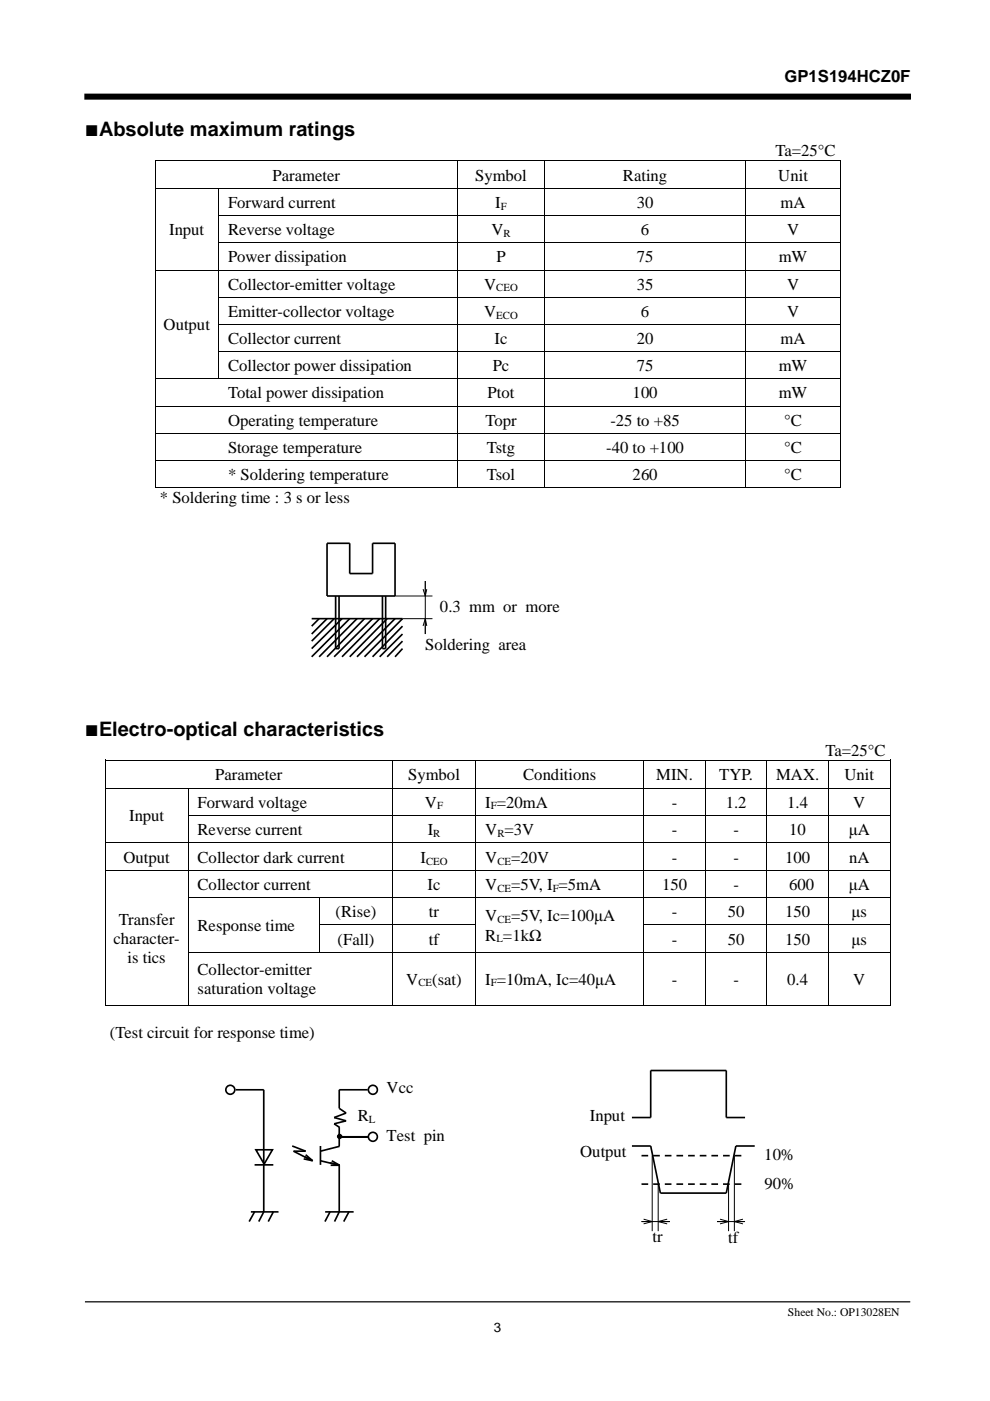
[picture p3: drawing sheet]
<svg xmlns="http://www.w3.org/2000/svg" width="210mm" height="297mm" viewBox="0 0 210 297" stroke-linecap="round" stroke-linejoin="round" font-family="sans-serif">
<g fill="#000">
<path d="M18 20h175v1h-175z" fill-rule="evenodd"/>
<circle cx="72" cy="241" r=".4"/>
</g>
<path d="M18 20h175v1h-175zM18 276h175" fill="none" stroke="#000" stroke-width=".26"/>
<g fill="none" stroke="#000" stroke-width=".35">
<path d="M69.3 115.2h4.8v6.4h4.9v-6.4h4.8v11.2h-14.5zM66.1 131.2h19.2l-8 8.1M67.7 131.2l-1.6 1.6M69.3 131.2l-3.2 3.2M70.8 131.2l-4.7 4.7M71.2 126.4v11.1h.7v-11.1M72.5 131.2l-6.4 6.3M74.1 131.2l-8 8.1M75.7 131.2l-8 8.1M77.3 131.2l-8 8.1M79 131.2l-8.2 8.1M80.5 131.2l-8 8.1"/>
<path d="M81.1 126.4v11.1h.7v-11.1M82.1 131.2l-8 8.1M83.8 131.2l-8.1 8.1M85.3 132.8l-6.3 6.5M85.3 134.4l-4.8 4.9M85.3 135.9l-3.2 3.4M85.3 137.5l-1.5 1.8M50 231.1h5.9v25.8l-1 2.1M71.9 239v4M78 231.1h-6.1v3.9l1.5 1-2.6 .9 2.6 .7-2.6 .7 1.2 .7M134 236.9h4v-9.9h16v9.9h4M53.2 256.9h5.9"/>
<path d="M54 247h4M54 256.9l-1.2 2.1M54.3 243.8h3.5l-1.8 3zM58 256.9l-1.1 2.1M62 243l2.8 1.1h-2.6l3.5 1.7M64.4 245.7l1.9 .4M64.6 245.3l1.7 .8M64.8 244.8l1.5 1.3M67.9 246.1l4 1v9.8l-1 2.1M67.9 243v4M68.9 256.9h6.1M70 256.9l-1.1 2.1"/>
<path d="M70 246.5l2 .6M70.1 247.1h1.9M70.3 246.1l1.7 1M71.9 241h6.1h-6.1M72 243l-4.1 1.1M74 256.9l-1.1 2.1M134 243h4l2 10h14l2-10h4"/>
<circle cx="48.8" cy="231.1" r=".95"/>
<circle cx="79.1" cy="231.1" r=".95"/>
<circle cx="72" cy="241" r=".4"/>
<circle cx="79.1" cy="241" r=".95"/>
</g>
<g fill="none" stroke="#000" stroke-width=".21">
<path d="M32.9 34.4v5.5M33 34h64M33 40h13.2M46.4 40h50.6M97.1 34.4v5.5M97.2 34h18.1M97.2 40h18.1M115.4 34.4v5.5M115.5 34h42.6M115.5 40h42.6M158.2 34.4v5.5M158.2 34h19.9"/>
<path d="M158.2 40h19.9M178.2 34.4v5.5M32.9 40.2v5.5M32.9 45.9v5.5M32.9 51.7v5.5M32.9 57.5v5.4M33 57.3h13.2M46.3 40.2v5.5M46.3 45.9v5.5M46.3 51.7v5.5M46.3 57.5v5.4M46.4 45.7h50.6"/>
<path d="M46.4 51.5h50.6M46.4 57.3h50.6M97.1 40.2v5.5M97.1 45.9v5.5M97.1 51.7v5.5M97.1 57.5v5.4M97.2 45.7h18.1M97.2 51.5h18.1M97.2 57.3h18.1M115.4 40.2v5.5M115.4 45.9v5.5M115.4 51.7v5.5"/>
<path d="M115.4 57.5v5.4M115.5 45.7h42.6M115.5 51.5h42.6M115.5 57.3h42.6M158.2 40.2v5.5M158.2 45.9v5.5M158.2 51.7v5.5M158.2 57.5v5.4M158.2 45.7h19.9M158.2 51.5h19.9M158.2 57.3h19.9M178.2 40.2v5.5"/>
<path d="M178.2 45.9v5.5M178.2 51.7v5.5M178.2 57.5v5.4M32.9 63.2v5.5M32.9 69v5.5M32.9 74.8v5.5M46.3 63.2v5.5M46.3 69v5.5M46.3 74.8v5.5M46.4 63h50.6M46.4 68.8h50.6M46.4 74.6h50.6"/>
<path d="M97.1 63.2v5.5M97.1 69v5.5M97.1 74.8v5.5M97.2 63h18.1M97.2 68.8h18.1M97.2 74.6h18.1M115.4 63.2v5.5M115.4 69v5.5M115.4 74.8v5.5M115.5 63h42.6M115.5 68.8h42.6M115.5 74.6h42.6"/>
<path d="M158.2 63.2v5.5M158.2 69v5.5M158.2 74.8v5.5M158.2 63h19.9M158.2 68.8h19.9M158.2 74.6h19.9M178.2 63.2v5.5M178.2 69v5.5M178.2 74.8v5.5M32.9 80.5v5.5M32.9 86.3v5.5M32.9 92.1v5.5"/>
<path d="M32.9 97.8v5.5M33 80.3h13.2M33 86.1h13.3M33 91.9h13.3M33 97.6h13.3M46.5 86.1h50.5M46.5 91.9h50.5M46.5 97.6h50.5M46.6 80.3h50.4M97.1 80.5v5.5M97.1 86.3v5.5M97.1 92.1v5.5"/>
<path d="M97.1 97.8v5.5M97.2 80.3h18.1M97.2 86.1h18.1M97.2 91.9h18.1M97.2 97.6h18.1M115.4 80.5v5.5M115.4 86.3v5.5M115.4 92.1v5.5M115.4 97.8v5.5M115.5 80.3h42.6M115.5 86.1h42.6M115.5 91.9h42.6"/>
<path d="M115.5 97.6h42.6M158.2 80.5v5.5M158.2 86.3v5.5M158.2 92.1v5.5M158.2 97.8v5.5M158.2 80.3h19.9M158.2 86.1h19.9M158.2 91.9h19.9M158.2 97.6h19.9M178.2 80.5v5.5M178.2 86.3v5.5M178.2 92.1v5.5"/>
<path d="M178.2 97.8v5.5M33 103.4h64M97.2 103.4h18.1M115.5 103.4h42.6M158.2 103.4h19.9M83.8 126.4h7.9M85.3 131.2h6.4M89.7 124.9l.5 1.5 .3-1.5M89.7 132.7l.5-1.5 .3 1.5M90.2 123.2v11.2M22.3 161.5v5.5M22.3 167.3v5.5"/>
<path d="M22.3 173.1v5.5M22.3 179v5.5M22.4 161.2h60.7M22.4 167.1h17.4M22.4 178.6h17.4M39.9 167.3v5.5M39.9 173.1v5.5M39.9 179v5.5M40 167.1h43.1M40 172.9h43.1M40 178.6h43.1M83.2 161.5v5.5"/>
<path d="M83.2 167.3v5.5M83.2 173.1v5.5M83.2 179v5.5M83.3 161.2h17.5M83.3 167.1h17.5M83.3 172.9h17.5M83.3 178.6h17.5M100.9 161.5v5.5M100.9 167.3v5.5M100.9 173.1v5.5M100.9 179v5.5M100.9 161.2h35.5"/>
<path d="M100.9 167.1h35.5M100.9 172.9h35.5M100.9 178.6h35.5M136.5 161.5v5.5M136.5 167.3v5.5M136.5 173.1v5.5M136.5 179v5.5M136.6 161.2h12.9M136.6 167.1h12.9M136.6 172.9h12.9M136.6 178.6h12.9M149.5 161.5v5.5"/>
<path d="M149.5 167.3v5.5M149.5 173.1v5.5M149.5 179v5.5M149.6 161.2h12.9M149.6 167.1h12.9M149.6 172.9h12.9M149.6 178.6h12.9M162.6 161.5v5.5M162.6 167.3v5.5M162.6 173.1v5.5M162.6 179v5.5M162.7 161.2h12.9"/>
<path d="M162.7 167.1h12.9M162.7 172.9h12.9M162.7 178.6h12.9M175.7 161.5v5.5M175.7 167.3v5.5M175.7 173.1v5.5M175.7 179v5.5M175.7 161.2h12.9M175.7 167.1h12.9M175.7 172.9h12.9M175.7 178.6h12.9M188.7 161.5v5.5"/>
<path d="M188.7 167.3v5.5M188.7 173.1v5.5M188.7 179v5.5M22.3 184.8v5.5M22.3 190.5v5.5M22.3 196.3v5.5M22.4 184.6h17.4M39.9 184.8v5.5M39.9 190.5v5.5M39.9 196.3v5.5M40 184.6h43.1M40 190.4h27.7"/>
<path d="M67.8 190.5v5.5M67.8 196.3v5.5M67.8 190.4h15.3M67.8 196.1h15.3M83.2 184.8v5.5M83.2 190.5v5.5M83.2 196.3v5.5M83.3 184.6h17.5M83.3 190.4h17.5M83.3 196.1h17.5M100.9 184.8v5.5M100.9 190.5v5.5"/>
<path d="M100.9 196.3v5.5M100.9 184.6h35.5M100.9 190.4h35.5M136.5 184.8v5.5M136.5 190.5v5.5M136.5 196.3v5.5M136.6 184.6h12.9M136.6 190.4h12.9M136.6 196.1h12.9M149.5 184.8v5.5M149.5 190.5v5.5M149.5 196.3v5.5"/>
<path d="M149.6 184.6h12.9M149.6 190.4h12.9M149.6 196.1h12.9M162.6 184.8v5.5M162.6 190.5v5.5M162.6 196.3v5.5M162.7 184.6h12.9M162.7 190.4h12.9M162.7 196.1h12.9M175.7 184.8v5.5M175.7 190.5v5.5M175.7 196.3v5.5"/>
<path d="M175.7 184.6h12.9M175.7 190.4h12.9M175.7 196.1h12.9M188.7 184.8v5.5M188.7 190.5v5.5M188.7 196.3v5.5M22.3 202.1v11M22.4 213.2h17.4M39.9 202.1v11M40 201.9h27.7M40 213.2h43.1M67.8 201.9h15.3"/>
<path d="M83.2 202.1v11M83.3 201.9h17.5M83.3 213.2h17.5M100.9 202.1v11M100.9 201.9h35.5M100.9 213.2h35.5M136.5 202.1v11M136.6 201.9h12.9M136.6 213.2h12.9M149.5 202.1v11M149.6 201.9h12.9M149.6 213.2h12.9"/>
<path d="M162.6 202.1v11M162.7 201.9h12.9M162.7 213.2h12.9M175.7 202.1v11M175.7 201.9h12.9M175.7 213.2h12.9M188.7 202.1v11M136 259h6M136.5 258.5l1.8 .5-1.8 .5M138.3 245v16M139.6 251.2v9.8M141.5 258.5l-1.9 .5 1.9 .5"/>
<path d="M152 259h6M152.7 258.5l1.8 .5-1.8 .5M154.5 251.1v9.9M155.7 245v16M157.5 258.5l-1.8 .5 1.8 .5"/>
</g>
<g fill="#000">
<path d="M32.8 33.9h.2v.5h-.2zM32.8 33.9h.2v.2h-.2zM97 34.1h.2v.3h-.2zM97 33.9h.2v.2h-.2zM115.3 34.1h.2v.3h-.2zM115.3 33.9h.2v.2h-.2zM158.1 34.1h.1v.3h-.1zM158.1 33.9h.1v.2h-.1zM178.1 33.9h.1v.5h-.1zM178.1 33.9h.1v.2h-.1zM32.8 39.9h.2v.3h-.2zM32.8 45.7h.2v.2h-.2z"/>
<path d="M32.8 51.4h.2v.3h-.2zM32.8 57.2h.2v.3h-.2zM46.2 40l.2 .2zM46.2 39.9h.2v.1h-.2zM46.2 45.7h.2v.2h-.2zM46.2 51.4h.2v.3h-.2zM46.2 57.2h.2v.3h-.2zM97 39.9h.2v.3h-.2zM97 45.7h.2v.2h-.2zM97 51.4h.2v.3h-.2zM97 57.2h.2v.3h-.2zM115.3 39.9h.2v.3h-.2z"/>
<path d="M115.3 45.7h.2v.2h-.2zM115.3 51.4h.2v.3h-.2zM115.3 57.2h.2v.3h-.2zM158.1 39.9h.1v.3h-.1zM158.1 45.7h.1v.2h-.1zM158.1 51.4h.1v.3h-.1zM158.1 57.2h.1v.3h-.1zM178.1 39.9h.1v.3h-.1zM178.1 45.7h.1v.2h-.1zM178.1 51.4h.1v.3h-.1zM178.1 57.2h.1v.3h-.1zM32.8 62.9h.2v.3h-.2z"/>
<path d="M32.8 68.7h.2v.3h-.2zM32.8 74.5h.2v.3h-.2zM46.2 62.9h.2v.3h-.2zM46.2 68.7h.2v.3h-.2zM46.2 74.5h.2v.3h-.2zM97 62.9h.2v.3h-.2zM97 68.7h.2v.3h-.2zM97 74.5h.2v.3h-.2zM115.3 62.9h.2v.3h-.2zM115.3 68.7h.2v.3h-.2zM115.3 74.5h.2v.3h-.2zM158.1 62.9h.1v.3h-.1z"/>
<path d="M158.1 68.7h.1v.3h-.1zM158.1 74.5h.1v.3h-.1zM178.1 62.9h.1v.3h-.1zM178.1 68.7h.1v.3h-.1zM178.1 74.5h.1v.3h-.1zM32.8 80.3h.2v.2h-.2zM32.8 86h.2v.3h-.2zM32.8 91.8h.2v.3h-.2zM32.8 97.6h.2v.2h-.2zM46.2 80.3h.2v.1h-.2zM46.3 86h.2v.2h-.2zM46.3 91.8h.2v.2h-.2z"/>
<path d="M46.3 97.6h.2v.1h-.2zM46.4 80.3h.2v.1h-.2zM97 80.3h.2v.2h-.2zM97 86h.2v.3h-.2zM97 91.8h.2v.3h-.2zM97 97.6h.2v.2h-.2zM115.3 80.3h.2v.2h-.2zM115.3 86h.2v.3h-.2zM115.3 91.8h.2v.3h-.2zM115.3 97.6h.2v.2h-.2zM158.1 80.3h.1v.2h-.1zM158.1 86h.1v.3h-.1z"/>
<path d="M158.1 91.8h.1v.3h-.1zM158.1 97.6h.1v.2h-.1zM178.1 80.3h.1v.2h-.1zM178.1 86h.1v.3h-.1zM178.1 91.8h.1v.3h-.1zM178.1 97.6h.1v.2h-.1zM32.8 103.3h.2v.2h-.2zM46.1 103.3h.1v.2h-.1zM97 103.3h.2v.2h-.2zM115.3 103.3h.2v.2h-.2zM158.1 103.3h.1v.2h-.1zM178.1 103.3h.1v.2h-.1z"/>
<path d="M22.2 161.1h.2v.4h-.2zM22.2 161.1h.2v.1h-.2zM22.2 167h.2v.3h-.2zM22.2 172.8h.2v.3h-.2zM22.2 178.6h.2v.4h-.2zM39.8 167.2l.2 .1zM39.8 167h.2v.2h-.2zM39.8 172.8h.2v.3h-.2zM39.8 178.6h.2v.4h-.2zM83.1 161.2h.2v.3h-.2zM83.1 161.1h.2v.1h-.2zM83.1 167h.2v.3h-.2z"/>
<path d="M83.1 172.8h.2v.3h-.2zM83.1 178.6h.2v.4h-.2zM100.8 161.2h.1v.3h-.1zM100.8 161.1h.1v.1h-.1zM100.8 167h.1v.3h-.1zM100.8 172.8h.1v.3h-.1zM100.8 178.6h.1v.4h-.1zM136.4 161.2h.2v.3h-.2zM136.4 161.1h.2v.1h-.2zM136.4 167h.2v.3h-.2zM136.4 172.8h.2v.3h-.2zM136.4 178.6h.2v.4h-.2z"/>
<path d="M149.5 161.2h.1v.3h-.1zM149.5 161.1h.1v.1h-.1zM149.5 167h.1v.3h-.1zM149.5 172.8h.1v.3h-.1zM149.5 178.6h.1v.4h-.1zM162.5 161.2h.2v.3h-.2zM162.5 161.1h.2v.1h-.2zM162.5 167h.2v.3h-.2zM162.5 172.8h.2v.3h-.2zM162.5 178.6h.2v.4h-.2zM175.6 161.2h.1v.3h-.1zM175.6 161.1h.1v.1h-.1z"/>
<path d="M175.6 167h.1v.3h-.1zM175.6 172.8h.1v.3h-.1zM175.6 178.6h.1v.4h-.1zM188.6 161.1h.2v.4h-.2zM188.6 161.1h.2v.1h-.2zM188.6 167h.2v.3h-.2zM188.6 172.8h.2v.3h-.2zM188.6 178.6h.2v.4h-.2zM22.2 184.5h.2v.3h-.2zM22.2 190.3h.2v.2h-.2zM22.2 196h.2v.3h-.2zM39.8 184.5h.2v.3h-.2z"/>
<path d="M39.8 190.3h.2v.2h-.2zM39.8 196h.2v.3h-.2zM67.7 190.4l.1 .1zM67.7 190.3h.1v.1h-.1zM67.7 196h.1v.3h-.1zM83.1 184.5h.2v.3h-.2zM83.1 190.3h.2v.2h-.2zM83.1 196h.2v.3h-.2zM100.8 184.5h.1v.3h-.1zM100.8 190.3h.1v.2h-.1zM100.8 196h.1v.3h-.1zM136.4 184.5h.2v.3h-.2z"/>
<path d="M136.4 190.3h.2v.2h-.2zM136.4 196h.2v.3h-.2zM149.5 184.5h.1v.3h-.1zM149.5 190.3h.1v.2h-.1zM149.5 196h.1v.3h-.1zM162.5 184.5h.2v.3h-.2zM162.5 190.3h.2v.2h-.2zM162.5 196h.2v.3h-.2zM175.6 184.5h.1v.3h-.1zM175.6 190.3h.1v.2h-.1zM175.6 196h.1v.3h-.1zM188.6 184.5h.2v.3h-.2z"/>
<path d="M188.6 190.3h.2v.2h-.2zM188.6 196h.2v.3h-.2zM22.2 201.8h.2v.3h-.2zM22.2 213.1h.2v.2h-.2zM39.8 201.8h.2v.3h-.2zM39.8 213.1h.2v.2h-.2zM67.7 201.8h.1v.2h-.1zM83.1 201.8h.2v.3h-.2zM83.1 213.1h.2v.2h-.2zM100.8 201.8h.1v.3h-.1zM100.8 213.1h.1v.2h-.1zM136.4 201.8h.2v.3h-.2z"/>
<path d="M136.4 213.1h.2v.2h-.2zM149.5 201.8h.1v.3h-.1zM149.5 213.1h.1v.2h-.1zM162.5 201.8h.2v.3h-.2zM162.5 213.1h.2v.2h-.2zM175.6 201.8h.1v.3h-.1zM175.6 213.1h.1v.2h-.1zM188.6 201.8h.2v.3h-.2zM188.6 213.1h.2v.2h-.2z"/>
</g>
<path d="M136 251.1h22M136 245h22" fill="none" stroke="#000" stroke-width=".35" stroke-dasharray="1.4 1.1" stroke-linecap="butt"/>
<g font-size="4.9">
<text x="18" y="28.8">■</text>
<text x="18" y="156">■</text>
</g>
<g font-size="4.2">
<text x="21" y="28.8">Absolute maximum ratings</text>
<text x="21" y="156">Electro-optical characteristics</text>
</g>
<g font-size="3.5">
<text x="166.3" y="17.5">GP1S194HCZ0F</text>
<text x="164.4" y="33.1">Ta=25°C</text>
<text x="57.8" y="38.3">Parameter</text>
<text x="100.7" y="38.3">Symbol</text>
<text x="132.1" y="38.3">Rating</text>
<text x="165" y="38.3">Unit</text>
<text x="48.3" y="44.1">Forward current</text>
<text x="105" y="44.1">I</text>
<text x="135" y="44.1">30</text>
<text x="165.5" y="44.1">mA</text>
<text x="35.9" y="49.9">Input</text>
<text x="48.3" y="49.9">Reverse voltage</text>
<text x="104.2" y="49.9">V</text>
<text x="135.9" y="49.9">6</text>
<text x="166.9" y="49.9">V</text>
<text x="48.3" y="55.6">Power dissipation</text>
<text x="105.2" y="55.6">P</text>
<text x="135" y="55.6">75</text>
<text x="165.1" y="55.6">mW</text>
<text x="48.3" y="61.4">Collector-emitter voltage</text>
<text x="102.7" y="61.4">V</text>
<text x="135" y="61.4">35</text>
<text x="166.9" y="61.4">V</text>
<text x="34.7" y="70.1">Output</text>
<text x="48.3" y="67.2">Emitter-collector voltage</text>
<text x="102.7" y="67.2">V</text>
<text x="135.9" y="67.2">6</text>
<text x="166.9" y="67.2">V</text>
<text x="48.3" y="72.9">Collector current</text>
<text x="104.9" y="72.9">Ic</text>
<text x="135" y="72.9">20</text>
<text x="165.5" y="72.9">mA</text>
<text x="48.3" y="78.7">Collector power dissipation</text>
<text x="104.5" y="78.7">Pc</text>
<text x="135" y="78.7">75</text>
<text x="165.1" y="78.7">mW</text>
<text x="48.3" y="84.5">Total power dissipation</text>
<text x="103.4" y="84.5">Ptot</text>
<text x="134.1" y="84.5">100</text>
<text x="165.1" y="84.5">mW</text>
<text x="48.3" y="90.3">Operating temperature</text>
<text x="102.9" y="90.3">Topr</text>
<text x="129.4" y="90.3">-25 to +85</text>
<text x="166.3" y="90.3">°C</text>
<text x="48.3" y="96">Storage temperature</text>
<text x="48.3" y="101.8">* Soldering temperature</text>
<text x="103.2" y="101.8">Tsol</text>
<text x="103.2" y="96">Tstg</text>
<text x="128.5" y="96">-40 to +100</text>
<text x="134.1" y="101.8">260</text>
<text x="166.3" y="101.8">°C</text>
<text x="166.3" y="96">°C</text>
<text x="33.9" y="106.7">* Soldering time : 3 s or less</text>
<text x="93.3" y="129.8">0.3 mm or more</text>
<text x="90.2" y="137.8">Soldering area</text>
<text x="175" y="160.3">Ta=25°C</text>
<text x="45.6" y="165.5">Parameter</text>
<text x="86.5" y="165.5">Symbol</text>
<text x="110.9" y="165.5">Conditions</text>
<text x="139.1" y="165.5">MIN.</text>
<text x="152.5" y="165.5">TYP.</text>
<text x="164.6" y="165.5">MAX.</text>
<text x="179" y="165.5">Unit</text>
<text x="41.9" y="171.2">Forward voltage</text>
<text x="90.1" y="171.2">V</text>
<text x="102.9" y="171.2">I =20mA</text>
<text x="142.4" y="171.2">-</text>
<text x="153.9" y="171.2">1.2</text>
<text x="166.9" y="171.2">1.4</text>
<text x="180.9" y="171.2">V</text>
<text x="27.4" y="174.1">Input</text>
<text x="41.9" y="177">Reverse current</text>
<text x="90.7" y="177">I</text>
<text x="102.9" y="177">V =3V</text>
<text x="142.4" y="177">-</text>
<text x="155.5" y="177">-</text>
<text x="167.3" y="177">10</text>
<text x="180" y="177">μA</text>
<text x="26.2" y="183">Output</text>
<text x="41.9" y="183">Collector dark current</text>
<text x="89.2" y="183">I</text>
<text x="102.9" y="183">V</text>
<text x="108.4" y="183">=20V</text>
<text x="142.4" y="183">-</text>
<text x="155.5" y="183">-</text>
<text x="166.5" y="183">100</text>
<text x="180" y="183">nA</text>
<text x="41.9" y="188.7">Collector current</text>
<text x="90.7" y="188.7">Ic</text>
<text x="102.9" y="188.7">V</text>
<text x="108.4" y="188.7">=5V, I =5mA</text>
<text x="140.4" y="188.7">150</text>
<text x="155.5" y="188.7">-</text>
<text x="167.3" y="188.7">600</text>
<text x="180" y="188.7">μA</text>
<text x="25.2" y="196.1">Transfer</text>
<text x="41.9" y="197.4">Response time</text>
<text x="71.2" y="194.5">(Rise)</text>
<text x="91" y="194.5">tr</text>
<text x="102.9" y="195.3">V</text>
<text x="108.4" y="195.3">=5V, Ic=100μA</text>
<text x="142.4" y="194.5">-</text>
<text x="154.3" y="194.5">50</text>
<text x="166.5" y="194.5">150</text>
<text x="180.6" y="194.5">μs</text>
<text x="24.1" y="200.1">character-</text>
<text x="71.6" y="200.3">(Fall)</text>
<text x="91" y="200.3">tf</text>
<text x="102.9" y="199.4">R =1kΩ</text>
<text x="142.4" y="200.3">-</text>
<text x="154.3" y="200.3">50</text>
<text x="166.5" y="200.3">150</text>
<text x="180.6" y="200.3">μs</text>
<text x="27" y="204.2">is tics</text>
<text x="41.9" y="206.8">Collector-emitter</text>
<text x="86.1" y="208.8">V</text>
<text x="91.6" y="208.8">(sat)</text>
<text x="102.9" y="208.8">I =10mA, Ic=40μA</text>
<text x="142.4" y="208.8">-</text>
<text x="155.5" y="208.8">-</text>
<text x="166.9" y="208.8">0.4</text>
<text x="180.9" y="208.8">V</text>
<text x="41.9" y="210.8">saturation voltage</text>
<text x="23.3" y="220.1">(Test circuit for response time)</text>
<text x="82" y="231.8">Vcc</text>
<text x="75.9" y="237.7">R</text>
<text x="125.1" y="237.7">Input</text>
<text x="82" y="242">Test pin</text>
<text x="123" y="245.3">Output</text>
<text x="162.1" y="246">10%</text>
<text x="162.1" y="252.2">90%</text>
<text x="138.3" y="263.4">tr</text>
<text x="154.4" y="263.4">tf</text>
</g>
<text font-size="2.8" x="104.7" y="282.4">3</text>
<text font-size="2.5" x="167.1" y="279.1">Sheet No.: OP13028EN</text>
<g font-size="2.3">
<text x="106.2" y="44.5">F</text>
<text x="106.7" y="50.2">R</text>
<text x="105.2" y="61.8">CEO</text>
<text x="105.2" y="67.5">ECO</text>
<text x="92.7" y="171.6">F</text>
<text x="104.1" y="171.6">F</text>
<text x="91.9" y="177.4">R</text>
<text x="105.5" y="177.4">R</text>
<text x="90.3" y="183.3">CEO</text>
<text x="105.5" y="183.3">CE</text>
<text x="105.5" y="189.1">CE</text>
<text x="117.2" y="189.1">F</text>
<text x="105.5" y="195.7">CE</text>
<text x="105.2" y="199.8">L</text>
<text x="88.7" y="209.1">CE</text>
<text x="104.1" y="209.1">F</text>
<text x="78.2" y="238.1">L</text>
</g>
</svg>
